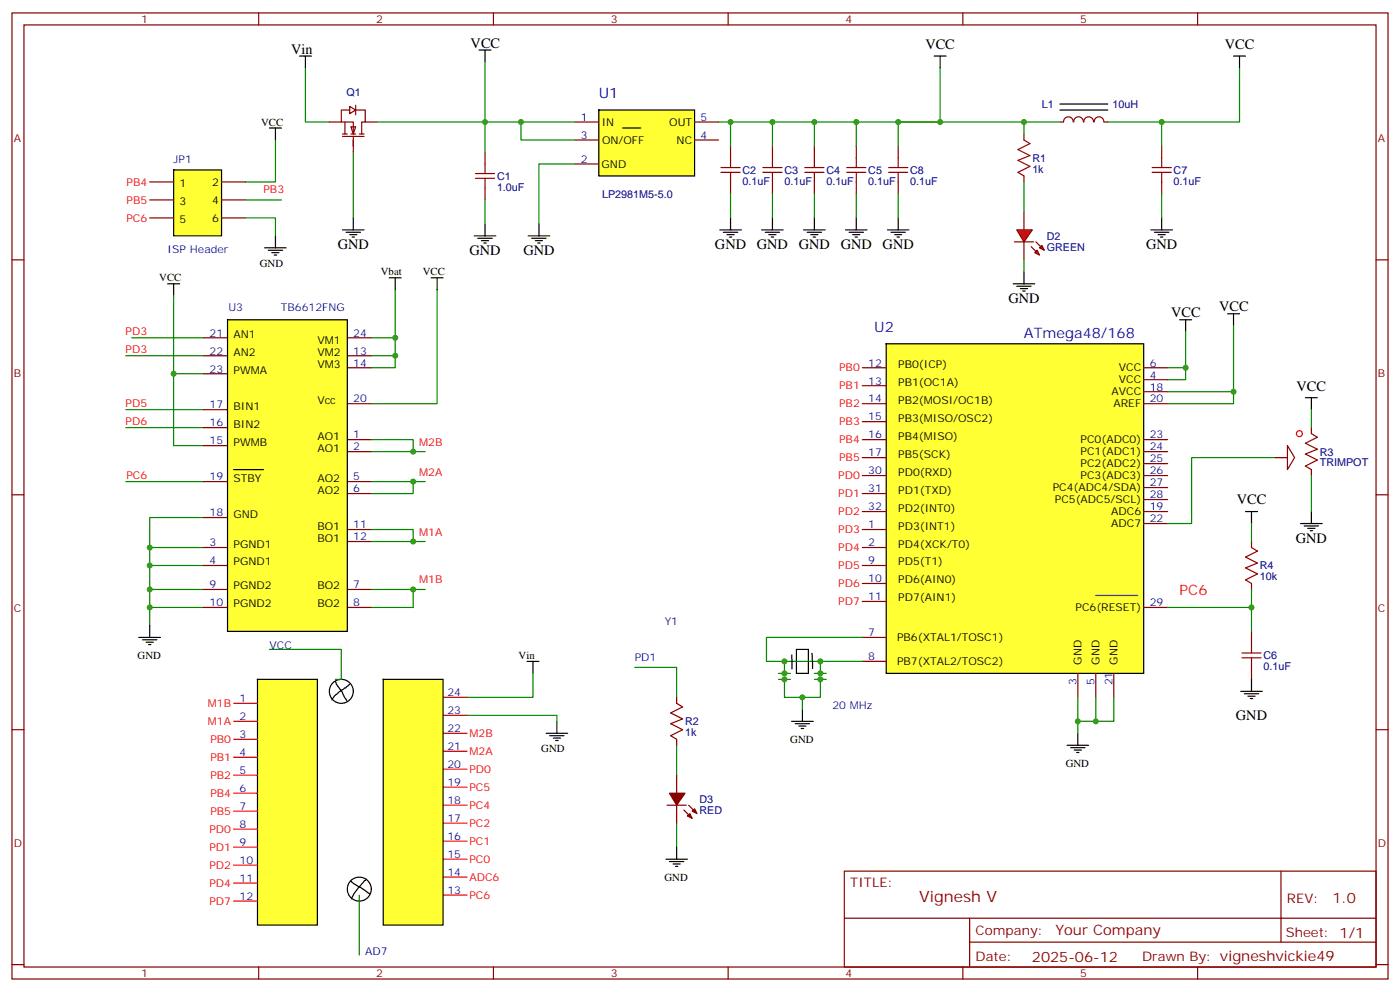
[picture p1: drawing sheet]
<svg xmlns="http://www.w3.org/2000/svg" width="412mm" height="292mm" viewBox="0 0 412 292" stroke-linecap="round" stroke-linejoin="round" font-family="sans-serif">
<g fill="none" stroke="#870000" stroke-width=".35">
<path d="M3.5 3.8h405.4v284.3h-405.4zM7.1 7.3h398.2v277.3h-398.2zM76.2 3.8v3.5M145.3 3.8v3.5M214.5 3.8v3.5M283.6 3.8v3.5M352.8 3.8v3.5M3.5 76.5h3.6M405.3 76.5h3.6M3.5 145.6h3.6M405.3 145.6h3.6M3.5 214.8h3.6"/>
<path d="M405.3 214.8h3.6M248.7 256.4h156.6v28.2h-156.6zM377.3 256.4v20.9M248.7 270.2h156.5M285.6 277.3h119.6M285.6 270.2v14.2M3.5 283.9h3.6M76.2 284.6v3.5M145.3 284.6v3.5M214.5 284.6v3.5M283.6 284.6v3.5M352.8 284.6v3.5"/>
<path d="M405.3 283.9h3.6"/>
</g>
<path d="M75.8 200h17.7v72.3h-17.7z" fill="#ff3" stroke="#000" stroke-width=".35"/>
<g fill="none" stroke="#f00" stroke-width=".35">
<path d="M68.8 207h7M68.8 212.3h7M68.8 217.6h7M130.5 205.2h7.1M130.5 210.5h7.1M130.5 215.8h7.1M68.8 222.9h7M68.8 228.2h7M68.8 233.5h7M68.8 238.8h7M130.5 221.1h7.1M130.5 226.4h7.1"/>
<path d="M130.5 231.7h7.1M130.5 237h7.1M68.8 244.1h7M68.8 249.3h7M68.8 254.6h7M68.8 259.9h7M130.5 242.3h7.1M130.5 247.6h7.1M130.5 252.9h7.1M130.5 258.2h7.1M68.8 265.2h7M130.5 263.5h7.1"/>
</g>
<path d="M112.9 200h17.6v72.3h-17.6z" fill="#ff3" stroke="#000" stroke-width=".35"/>
<g fill="none" stroke="#000" stroke-width=".35">
<path d="M49.4 83.5h3.5M51.2 83.5v3.6M114.7 81.8h3.5M116.4 81.8v3.5M127 81.8h3.5M128.8 81.8v3.5M68.8 140h8.8M40.9 187.6h6.4M42 188.3h4.2M43 189h2.2M43.7 189.7h.7M44.1 184.1v3.5"/>
<path d="M155.2 194.7h3.5M157 194.7v3.5M160.9 215.8h6.3M161.9 216.5h4.3M163 217.2h2.1M163.7 217.9h.7M164 212.3v3.5"/>
</g>
<g fill="none" stroke="#008700" stroke-width=".35">
<path d="M38.8 99.4h21.2M51.2 87.1v22.9h8.8M109.4 99.4h7M116.4 85.3v22.9h-7M128.8 85.3v33.5h-19.4M37 104.7h23M51.2 110v21.2h8.8M109.4 104.7h7M37 125.9h23M37 120.6h23M109.4 129.4h12.3v3.5M109.4 132.9h15.8"/>
<path d="M37 141.7h23M60 152.3h-15.9v31.8M109.4 155.9h12.3v3.5M109.4 141.7h15.8M109.4 159.4h15.8M121.7 141.7v3.6h-12.3M44.1 173.5h15.9M44.1 178.8h15.9M44.1 166.4h15.9M44.1 161.1h15.9M109.4 173.5h12.3v5.3h-12.3M121.7 173.5h3.5"/>
<path d="M157 198.2v7h-19.4M137.6 210.5h26.4v1.8"/>
</g>
<g fill="none" stroke="#870000" stroke-width=".35">
<path d="M60 99.4h7M102.3 99.4h7.1M60 104.7h7M60 110h7M102.3 118.8h7.1M102.3 108.2h7.1M102.3 104.7h7.1M60 131.2h7M60 125.9h7M60 120.6h7M102.3 132.9h7.1M102.3 129.4h7.1"/>
<path d="M60 141.7h7M60 152.3h7M102.3 159.4h7.1M102.3 155.9h7.1M102.3 145.3h7.1M102.3 141.7h7.1M60 178.8h7M60 173.5h7M60 166.4h7M60 161.1h7M102.3 178.8h7.1M102.3 173.5h7.1"/>
</g>
<g fill="#ff3" stroke="#000" stroke-width=".35">
<path d="M67 94.1h35.3v91.7h-35.3z"/>
<path d="M51.2 50h14.1v19.4h-14.1z"/>
</g>
<path d="M44.1 53.6h7.1M44.1 58.8h7.1M65.3 53.6h7M65.3 58.8h7M44.1 64.1h7.1M65.3 64.1h7M199.3 205.2v1.8l1.8 1.1-3.5 1.7 3.5 1.8-3.5 1.4 3.5 1.8-3.5 1.7 1.7 1.1v1.8M199.3 228.2v5.3M199.3 237v5.3" fill="none" stroke="#870000" stroke-width=".35"/>
<path d="M72.3 58.8h10.6M81.1 41.2v12.4h-8.8M72.3 64.1h8.8v5.3M187 196.4h12.3v8.8M199.3 219.4v8.8M199.3 242.3v7" fill="none" stroke="#008700" stroke-width=".35"/>
<path d="M79.4 37.7h3.5M81.1 37.7v3.5M78 73h6.3M79 73.7h4.3M80.1 74.4h2.1M80.8 75.1h.7M81.1 69.4v3.6M196.1 252.9h6.4M197.2 253.6h4.2M198.3 254.3h2.1M199 255h.7M199.3 249.3v3.6" fill="none" stroke="#000" stroke-width=".35"/>
<g fill="#870000" stroke="#870000" stroke-width=".35">
<path d="M197.2 233.5h4.6l-2.5 3.5z"/>
<path d="M196.5 237h5.6z"/>
<path d="M202.8 237l1.5 1.4z"/>
<path d="M201.4 238.4l1.4 1.4z"/>
<path d="M203.9 238.8l.7-.7 .7 1.4z"/>
<path d="M202.5 240.2l.7-.7 .7 1.4z"/>
</g>
<path d="M261.1 101.2h75.8v97h-75.8z" fill="#ff3" stroke="#000" stroke-width=".35"/>
<g fill="none" stroke="#870000" stroke-width=".35">
<path d="M254 108.2h7.1M254 113.5h7.1M254 118.8h7.1M336.9 108.2h7.1M336.9 118.8h7.1M336.9 111.8h7.1M336.9 115.3h7.1M254 124.1h7.1M254 129.4h7.1M254 134.7h7.1M254 140h7.1M336.9 129.4h7.1"/>
<path d="M336.9 140h7.1M336.9 132.9h7.1M336.9 136.5h7.1M386.3 125.9v1.7M386.3 138.2v1.8M254 145.3h7.1M254 150.6h7.1M254 155.9h7.1M336.9 150.6h7.1M336.9 143.5h7.1M336.9 147h7.1M336.9 154.1h7.1"/>
<path d="M368.7 159.4v1.7M254 161.1h7.1M254 166.4h7.1M254 171.7h7.1M254 177h7.1M336.9 178.8h7.1M368.7 171.7v1.8M254 194.7h7.1M254 187.6h7.1M317.5 198.2v7M322.8 198.2v7M328.1 198.2v7"/>
<path d="M368.7 185.8v3.6M368.7 196.4v3.6"/>
</g>
<g fill="none" stroke="#008700" stroke-width=".35">
<path d="M349.2 97.6v10.6h-5.2M363.4 95.9v22.9h-19.4M344 115.3h19.4M349.2 108.2v3.6h-5.2M375.7 134.7h-24.7v19.4h-7M386.3 120.6v5.3M386.3 140v10.6M368.7 154.1v5.3M368.7 173.5v5.3h-24.7M368.7 178.8v7M79.4 191.1h21.1v8.9h-1.7M229.3 198.2h3.5"/>
<path d="M229.3 200h3.5M231.1 200v5.2h5.3M231.1 194.7h10.6M239.9 198.2h3.5M239.9 200h3.5M241.7 200v5.2h-5.3v3.6M254 187.6h-28.2v7.1h5.3v3.5M254 194.7h-12.3v3.5M317.5 205.2v10.6M322.8 205.2v7.1M328.1 205.2v7.1h-10.6M105.8 263.5v17.6"/>
</g>
<g fill="none" stroke="#000" stroke-width=".35">
<path d="M347.5 94.1h3.5M349.2 94.1v3.5M361.6 92.4h3.5M363.4 92.4v3.5M384.5 117.1h3.6M386.3 117.1v3.5M68.8 138.2h8.8M366.9 150.6h3.5M368.7 150.6v3.5M383.1 154.1h6.4M384.2 154.8h4.2M385.2 155.5h2.1"/>
<path d="M385.9 156.2h.7M386.3 150.6v3.5M233.2 192.8l.1 4.1M234.6 191.1h3.5v7.1h-3.5zM239.2 192.3l.2 4.5M368.7 200v3.5M98.9 200.6l.1 .8 1.4 1.6 1.8 3.3M103 201.5l-4.1 2.9-1.2 1.6M233.2 212.3h6.3M234.2 213h4.3M235.3 213.7h2.1M236 214.4h.7"/>
<path d="M236.4 208.8v3.5M314.3 219.4h6.4M317.5 215.8v3.6M365.5 203.5h6.3M366.5 204.2h4.3M367.6 204.9h2.1M368.3 205.6h.7M315.4 220.1h4.2M316.4 220.8h2.2M317.1 221.5h.8M103.3 259.4l1.8 1.3 1.2 .5 2.6 1.9M108 258.8l-.7 .5-1.8 2-1.3 1.8-.6 1.5"/>
<circle cx="100.5" cy="203.5" r="3.5"/>
<circle cx="105.8" cy="261.7" r="3.5"/>
</g>
<path d="M322.8 175.3h12.3" fill="none" stroke="#009" stroke-width=".35"/>
<path d="M386.3 127.6l1.8 1.1-3.6 1.8 3.6 1.7-3.6 1.4 3.6 1.8-3.6 1.8 1.8 1M368.7 161.1l1.7 1.1-3.5 1.8 3.5 1.7-3.5 1.4 3.5 1.8-3.5 1.8 1.8 1M365.8 192.2h5.7M365.8 193.6h5.7M368.7 189.4v2.8M368.7 193.6v2.8" fill="none" stroke="#a10000" stroke-width=".35"/>
<circle cx="382.8" cy="127.6" r=".88" fill="none" stroke="#f00" stroke-width=".35"/>
<path d="M375.7 134.7h3.5M379.2 131.2l2.2 3.5-2.2 3.5z" fill="none" stroke="#900" stroke-width=".35"/>
<path d="M176.4 32.4h28.2v19.4h-28.2z" fill="#ff3" stroke="#000" stroke-width=".35"/>
<path d="M169.3 35.9h7.1M204.6 35.9h7.1M142.9 44.7v3.6M142.9 55.3v3.5M169.3 41.2h7.1M169.3 48.3h7.1M204.6 41.2h7.1" fill="none" stroke="#870000" stroke-width=".35"/>
<g fill="none" stroke="#000" stroke-width=".35">
<path d="M88.2 16.5h3.5M90 16.5v3.5M141.1 14.7h3.5M142.9 14.7v3.6M183.4 37.7h5.3M100.9 67.7h6.3M102 68.4h4.2M103 69.1h2.1M103.7 69.8h.7M104.1 64.1v3.6M139.7 69.4h6.3M140.8 70.1h4.2"/>
<path d="M141.8 70.8h2.1M142.5 71.5h.7M142.9 65.9v3.5M155.6 69.4h6.3M156.6 70.1h4.3M157.7 70.8h2.1M158.4 71.5h.7M158.7 65.9v3.5"/>
</g>
<path d="M142.9 18.3v26.4M90 20v15.9h7M142.9 35.9h26.4M153.5 35.9v5.3h15.8M104.1 44.7v19.4M142.9 58.8v7.1M169.3 48.3h-10.6v17.6" fill="none" stroke="#008700" stroke-width=".35"/>
<path d="M140.1 51.1h5.6M140.1 52.5h5.6M142.9 48.3v2.8M142.9 52.5v2.8" fill="none" stroke="#a10000" stroke-width=".35"/>
<g fill="#fff" stroke="#870000" stroke-width=".35">
<path d="M103.4 37.3h1.4l-.7 2.1z"/>
<path d="M103 31.3l1.8 1.1-1.8 1z"/>
</g>
<g fill="none" stroke="#870000" stroke-width=".35">
<path d="M97 35.9h3.5M100.9 39.4h1.4M101.6 35.9v3.5M103 32.4h-2.5v3.5h3.6v3.5M103.4 39.4h1.4M104.8 32.4h2.8v3.5h-1.1v3.5M104.8 31v2.8M105.8 39.4h1.4M107.6 35.9h3.5M301.6 39.4v1.8M100.9 40.1h6.3M104.1 40.1v4.6"/>
<path d="M215.2 43v3.5M215.2 53.6v3.5M227.5 43v3.5M227.5 53.6v3.5M239.9 43v3.5M239.9 53.6v3.5M252.2 43v3.5M252.2 53.6v3.5M264.6 43v3.5M264.6 53.6v3.5M301.6 51.8v1.8"/>
</g>
<path d="M111.1 35.9h31.8M211.7 35.9h65.2M215.2 35.9v7.1M227.5 35.9v7.1M239.9 35.9v7.1M252.2 35.9v7.1M276.9 20v15.9h-12.3v7.1M215.2 57.1v7M227.5 57.1v7M239.9 57.1v7M252.2 57.1v7M264.6 57.1v7" fill="none" stroke="#008700" stroke-width=".35"/>
<g fill="none" stroke="#000" stroke-width=".35">
<path d="M275.2 16.5h3.5M276.9 16.5v3.5M212 67.7h6.4M213.1 68.4h4.2M214.1 69.1h2.2M214.8 69.8h.7M215.2 64.1v3.6M224.4 67.7h6.3M225.4 68.4h4.3M226.5 69.1h2.1M227.2 69.8h.7M227.5 64.1v3.6"/>
<path d="M236.7 67.7h6.4M237.8 68.4h4.2M238.8 69.1h2.1M239.5 69.8h.7M239.9 64.1v3.6M249.1 67.7h6.3M250.1 68.4h4.3M251.2 69.1h2.1M251.9 69.8h.7M252.2 64.1v3.6M261.4 67.7h6.4M262.5 68.4h4.2"/>
<path d="M263.5 69.1h2.1M264.2 69.8h.7M264.6 64.1v3.6"/>
</g>
<g fill="none" stroke="#a10000" stroke-width=".35">
<path d="M212.4 49.3h5.6M212.4 50.7h5.6M215.2 46.5v2.8M215.2 50.7v2.9M224.7 49.3h5.7M224.7 50.7h5.7M227.5 46.5v2.8M227.5 50.7v2.9M237.1 49.3h5.6M237.1 50.7h5.6M239.9 46.5v2.8M239.9 50.7v2.9"/>
<path d="M249.4 49.3h5.7M249.4 50.7h5.7M252.2 46.5v2.8M252.2 50.7v2.9M261.8 49.3h5.6M261.8 50.7h5.6M264.6 46.5v2.8M264.6 50.7v2.9M301.6 41.2l1.8 1.1-3.5 1.7 3.5 1.8-3.5 1.4 3.5 1.8-3.5 1.7 1.7 1.1"/>
</g>
<g fill="#f00" stroke="#870000" stroke-width=".35">
<path d="M299.5 67.7h4.6l-2.5 3.5z"/>
<path d="M298.8 71.2h5.6z"/>
</g>
<g fill="#870000" stroke="#870000" stroke-width=".35">
<path d="M305.2 71.2l1.4 1.4z"/>
<path d="M303.7 72.6l1.5 1.4z"/>
</g>
<g fill="#f00" stroke="#870000" stroke-width=".35">
<path d="M306.2 73l.7-.8 .7 1.5z"/>
<path d="M304.8 74.4l.7-.7 .7 1.4z"/>
</g>
<path d="M312.2 35.9h1.1M313.3 35.9a1.41 1.41 0 0 1 1.4-1.5 1.41 1.41 0 0 1 1.4 1.5M316.3 35.9a1.41 1.41 0 0 1 1.4-1.5 1.41 1.41 0 0 1 1.4 1.5M319.3 35.9a1.41 1.41 0 0 1 1.4-1.5 1.41 1.41 0 0 1 1.4 1.5M322.3 35.9a1.41 1.41 0 0 1 1.4-1.5 1.41 1.41 0 0 1 1.4 1.5M325.3 35.9h1M342.2 43v3.5M342.2 53.6v3.5M301.6 62.4v5.3M301.6 71.2v5.3" fill="none" stroke="#870000" stroke-width=".35"/>
<path d="M276.9 35.9h24.7v3.5M301.6 35.9h10.6M326.3 35.9h15.9v7.1M365.1 20v15.9h-22.9M301.6 53.6v8.8M342.2 57.1v7M301.6 76.5v3.5" fill="none" stroke="#008700" stroke-width=".35"/>
<g fill="none" stroke="#000" stroke-width=".35">
<path d="M363.4 16.5h3.5M365.1 16.5v3.5M312.2 32.4h14.1M312.2 30.6h14.1M339 67.7h6.4M340.1 68.4h4.2M341.1 69.1h2.2M341.8 69.8h.7M342.2 64.1v3.6M298.4 83.5h6.4M299.5 84.2h4.2M300.6 84.9h2.1"/>
<path d="M301.3 85.7h.7M301.6 80v3.5"/>
</g>
<path d="M339.4 49.3h5.6M339.4 50.7h5.6M342.2 46.5v2.8M342.2 50.7v2.9" fill="none" stroke="#a10000" stroke-width=".35"/>
<g fill="#390">
<circle cx="116.4" cy="99.4" r=".88"/>
<circle cx="116.4" cy="104.7" r=".88"/>
<circle cx="121.7" cy="132.9" r=".88"/>
<circle cx="121.7" cy="141.7" r=".88"/>
<circle cx="121.7" cy="159.4" r=".88"/>
<circle cx="121.7" cy="173.5" r=".88"/>
<circle cx="44.1" cy="178.8" r=".88"/>
<circle cx="44.1" cy="173.5" r=".88"/>
<circle cx="44.1" cy="166.4" r=".88"/>
<circle cx="44.1" cy="161.1" r=".88"/>
<circle cx="51.2" cy="110" r=".88"/>
<circle cx="236.4" cy="205.2" r=".88"/>
<circle cx="231.1" cy="198.2" r=".88"/>
<circle cx="241.7" cy="198.2" r=".88"/>
<circle cx="231.1" cy="200" r=".88"/>
<circle cx="241.7" cy="200" r=".88"/>
<circle cx="231.1" cy="194.7" r=".88"/>
<circle cx="241.7" cy="194.7" r=".88"/>
<circle cx="317.5" cy="212.3" r=".88"/>
<circle cx="322.8" cy="212.3" r=".88"/>
<circle cx="349.3" cy="108.2" r=".88"/>
<circle cx="363.4" cy="115.3" r=".88"/>
<circle cx="368.7" cy="178.8" r=".88"/>
<circle cx="142.9" cy="35.9" r=".88"/>
<circle cx="153.5" cy="35.9" r=".88"/>
<circle cx="264.6" cy="35.9" r=".88"/>
<circle cx="215.2" cy="35.9" r=".88"/>
<circle cx="227.5" cy="35.9" r=".88"/>
<circle cx="239.9" cy="35.9" r=".88"/>
<circle cx="252.2" cy="35.9" r=".88"/>
<circle cx="276.9" cy="35.9" r=".88"/>
<circle cx="301.6" cy="35.9" r=".88"/>
<circle cx="342.2" cy="35.9" r=".88"/>
</g>
<text font-size="4.6" fill="#800" x="270.8" y="265.4">Vignesh V</text>
<g font-size="4.2">
<text x="85.7" y="15.8">Vin</text>
<text x="138.6" y="14">VCC</text>
<text x="272.6" y="14.4">VCC</text>
<text x="360.8" y="14.4">VCC</text>
<text x="99.5" y="73.3">GND</text>
<text x="138.3" y="75.1">GND</text>
<text x="154.2" y="75.1">GND</text>
<text x="210.6" y="73.3">GND</text>
<text x="223" y="73.3">GND</text>
<text x="235.3" y="73.3">GND</text>
<text x="247.6" y="73.3">GND</text>
<text x="260" y="73.3">GND</text>
<text x="337.6" y="73.3">GND</text>
<text x="297" y="89.2">GND</text>
<text x="345" y="93.4">VCC</text>
<text x="359.1" y="91.7">VCC</text>
<text x="381.9" y="114.9">VCC</text>
<text x="364.3" y="148.4">VCC</text>
<text x="381.7" y="159.7">GND</text>
<text x="364.1" y="211.9">GND</text>
</g>
<g font-size="4.2" fill="#00f">
<text x="176.4" y="28.9">U1</text>
<text x="257.5" y="97.6">U2</text>
<text x="301.6" y="99.4">ATmega48/168</text>
</g>
<text font-size="4.2" fill="#f00" x="347.5" y="175.3">PC6</text>
<g font-size="4.2" fill="#800">
<text x="392.5" y="265.7">1.0</text>
<text x="310.9" y="275.2">Your Company</text>
<text x="304" y="283">2025-06-12</text>
</g>
<g font-size="3.9" fill="#800">
<text x="250.5" y="261">TITLE:</text>
<text x="379.1" y="265.7">REV:</text>
<text x="287.4" y="275.2">Company:</text>
<text x="378.7" y="275.8">Sheet: 1/1</text>
<text x="287.4" y="282.9">Date:</text>
<text x="336.4" y="282.9">Drawn By: vigneshvickie49</text>
</g>
<g font-size="3.2" fill="#800">
<text x="41.6" y="6.8">1</text>
<text x="110.8" y="6.8">2</text>
<text x="179.9" y="6.8">3</text>
<text x="249.1" y="6.8">4</text>
<text x="318.2" y="6.8">5</text>
<text x="4.1" y="41.9">A</text>
<text x="405.9" y="41.9">A</text>
<text x="4.1" y="111.1">B</text>
<text x="405.9" y="111.1">B</text>
<text x="4.1" y="180.2">C</text>
<text x="405.9" y="180.2">C</text>
<text x="4.1" y="249.3">D</text>
<text x="405.9" y="249.3">D</text>
<text x="41.6" y="287.6">1</text>
<text x="110.8" y="287.6">2</text>
<text x="179.9" y="287.6">3</text>
<text x="249.1" y="287.6">4</text>
<text x="318.2" y="287.6">5</text>
</g>
<g font-size="3.2" fill="#000080">
<text x="102" y="28.3">Q1</text>
<text x="306.9" y="31.8">L1</text>
<text x="327.7" y="31.8">10uH</text>
<text x="304.1" y="47.6">R1</text>
<text x="146.4" y="52.9">C1</text>
<text x="218.7" y="51.2">C2</text>
<text x="231.1" y="51.2">C3</text>
<text x="243.4" y="51.2">C4</text>
<text x="255.8" y="51.2">C5</text>
<text x="268.1" y="51.2">C8</text>
<text x="304.1" y="50.9">1k</text>
<text x="345.7" y="51.2">C7</text>
<text x="146.4" y="56.1">1.0uF</text>
<text x="177.4" y="58.3">LP2981M5-5.0</text>
<text x="218.7" y="54.3">0.1uF</text>
<text x="231.1" y="54.3">0.1uF</text>
<text x="243.4" y="54.3">0.1uF</text>
<text x="255.8" y="54.3">0.1uF</text>
<text x="268.1" y="54.3">0.1uF</text>
<text x="345.7" y="54.4">0.1uF</text>
<text x="308.3" y="70.6">D2</text>
<text x="308.3" y="73.8">GREEN</text>
<text x="388.8" y="137.2">TRIMPOT</text>
<text x="388.8" y="134.1">R3</text>
<text x="371.1" y="167.6">R4</text>
<text x="371.1" y="170.8">10k</text>
<text x="372.2" y="197.3">0.1uF</text>
<text x="372.2" y="194">C6</text>
<text x="201.8" y="213.5">R2</text>
<text x="201.8" y="216.6">1k</text>
<text x="206" y="239.5">RED</text>
<text x="206" y="236.4">D3</text>
</g>
<g font-size="3.2" fill="#00f">
<text x="171.1" y="35.6">1</text>
<text x="206.4" y="35.6">5</text>
<text x="171.1" y="40.9">3</text>
<text x="206.4" y="40.9">4</text>
<text x="51.2" y="47.9">JP1</text>
<text x="171.1" y="47.9">2</text>
<text x="49.4" y="74.4">ISP Header</text>
<text x="67.3" y="91.7">U3</text>
<text x="82.7" y="91.7">TB6612FNG</text>
<text x="61.7" y="99.1">21</text>
<text x="104.1" y="99.1">24</text>
<text x="61.7" y="104.4">22</text>
<text x="104.1" y="107.9">14</text>
<text x="104.1" y="104.4">13</text>
<text x="255.8" y="107.9">12</text>
<text x="338.7" y="107.9">6</text>
<text x="61.7" y="109.6">23</text>
<text x="255.8" y="113.2">13</text>
<text x="338.7" y="111.4">4</text>
<text x="104.1" y="118.5">20</text>
<text x="255.8" y="118.5">14</text>
<text x="338.7" y="114.9">18</text>
<text x="338.7" y="118.5">20</text>
<text x="61.7" y="125.5">16</text>
<text x="61.7" y="120.2">17</text>
<text x="255.8" y="123.8">15</text>
<text x="61.7" y="130.8">15</text>
<text x="104.1" y="129">1</text>
<text x="255.8" y="129">16</text>
<text x="338.7" y="129">23</text>
<text x="104.1" y="132.6">2</text>
<text x="255.8" y="134.3">17</text>
<text x="338.7" y="132.6">24</text>
<text x="338.7" y="136.1">25</text>
<text x="61.7" y="141.4">19</text>
<text x="104.1" y="141.4">5</text>
<text x="255.8" y="139.6">30</text>
<text x="338.7" y="139.6">26</text>
<text x="338.7" y="143.2">27</text>
<text x="104.1" y="144.9">6</text>
<text x="255.8" y="144.9">31</text>
<text x="338.7" y="146.7">28</text>
<text x="61.7" y="152">18</text>
<text x="104.1" y="155.5">11</text>
<text x="255.8" y="150.2">32</text>
<text x="255.8" y="155.5">1</text>
<text x="338.7" y="150.2">19</text>
<text x="338.7" y="153.7">22</text>
<text x="61.7" y="160.8">3</text>
<text x="104.1" y="159">12</text>
<text x="255.8" y="160.8">2</text>
<text x="61.7" y="166.1">4</text>
<text x="255.8" y="166.1">9</text>
<text x="61.7" y="173.1">9</text>
<text x="104.1" y="173.1">7</text>
<text x="255.8" y="171.4">10</text>
<text x="61.7" y="178.4">10</text>
<text x="94.9" y="179.8">BO2</text>
<text x="94.9" y="174.6">BO2</text>
<text x="104.1" y="178.4">8</text>
<text x="255.8" y="176.7">11</text>
<text x="338.7" y="178.4">29</text>
<text x="195.8" y="184.1">Y1</text>
<text x="79.4" y="191.1">VCC</text>
<text x="255.8" y="187.3">7</text>
<text x="187" y="194.7">PD1</text>
<text x="255.8" y="194.3">8</text>
<text x="317.1" y="201.7" transform="rotate(-90 317.1 201.7)">3</text>
<text x="322.4" y="201.7" transform="rotate(-90 322.4 201.7)">5</text>
<text x="327.7" y="201.7" transform="rotate(-90 327.7 201.7)">21</text>
<text x="70.6" y="206.7">1</text>
<text x="131.8" y="204.9">24</text>
<text x="245.2" y="208.8">20 MHz</text>
<text x="70.6" y="211.9">2</text>
<text x="131.8" y="210.2">23</text>
<text x="131.8" y="215.5">22</text>
<text x="70.6" y="217.2">3</text>
<text x="131.8" y="220.8">21</text>
<text x="70.6" y="222.5">4</text>
<text x="70.6" y="227.8">5</text>
<text x="131.8" y="226.1">20</text>
<text x="70.6" y="233.1">6</text>
<text x="131.8" y="231.4">19</text>
<text x="70.6" y="238.4">7</text>
<text x="131.8" y="236.6">18</text>
<text x="70.6" y="243.7">8</text>
<text x="131.8" y="241.9">17</text>
<text x="70.6" y="249">9</text>
<text x="131.8" y="247.2">16</text>
<text x="70.6" y="254.3">10</text>
<text x="131.8" y="252.5">15</text>
<text x="131.8" y="257.8">14</text>
<text x="70.6" y="259.6">11</text>
<text x="131.8" y="263.1">13</text>
<text x="70.6" y="264.9">12</text>
<text x="107.6" y="281.1">AD7</text>
</g>
<g font-size="3.2">
<text x="76.9" y="37">VCC</text>
<text x="177.3" y="37">IN</text>
<text x="197.1" y="37">OUT</text>
<text x="177.3" y="42.3">ON/OFF</text>
<text x="199.3" y="42.3">NC</text>
<text x="177.2" y="49.3">GND</text>
<text x="52.9" y="55">1</text>
<text x="62.5" y="59.9">4</text>
<text x="62.5" y="54.6">2</text>
<text x="52.9" y="60.3">3</text>
<text x="52.9" y="65.5">5</text>
<text x="62.5" y="65.2">6</text>
<text x="46.9" y="82.8">VCC</text>
<text x="76.6" y="78.6">GND</text>
<text x="112.2" y="81.1">Vbat</text>
<text x="124.5" y="81.1">VCC</text>
<text x="68.8" y="101.2">AIN1</text>
<text x="68.8" y="99.4">AN1</text>
<text x="93.5" y="101.2">VM1</text>
<text x="94.7" y="100.5">VM1</text>
<text x="68.8" y="104.7">AIN2</text>
<text x="68.8" y="104.7">AN2</text>
<text x="93.5" y="104.7">VM2</text>
<text x="94.7" y="105.8">VM2</text>
<text x="68.8" y="110">PWMA</text>
<text x="93.5" y="108.2">VM3</text>
<text x="94.7" y="109.3">VM3</text>
<text x="264.6" y="113.5">PB1(OC1A)</text>
<text x="264.6" y="108.2">PB0(ICP)</text>
<text x="329.6" y="109.3">VCC</text>
<text x="329.6" y="112.8">VCC</text>
<text x="93.5" y="118.8">Vcc</text>
<text x="96.1" y="119.9">Vcc</text>
<text x="264.6" y="118.8">PB2(MOSI/OC1B)</text>
<text x="327.4" y="116.3">AVCC</text>
<text x="328" y="119.9">AREF</text>
<text x="68.8" y="125.9">BIN2</text>
<text x="68.8" y="120.6">BIN1</text>
<text x="264.6" y="124.1">PB3(MISO/OSC2)</text>
<text x="68.8" y="131.2">PWMB</text>
<text x="93.5" y="129.4">AO1</text>
<text x="94.9" y="130.5">AO1</text>
<text x="264.6" y="129.4">PB4(MISO)</text>
<text x="318.3" y="130.5">PC0(ADC0)</text>
<text x="93.5" y="132.9">AO1</text>
<text x="94.9" y="134">AO1</text>
<text x="264.6" y="134.7">PB5(SCK)</text>
<text x="318.3" y="134">PC1(ADC1)</text>
<text x="318.3" y="137.5">PC2(ADC2)</text>
<text x="68.8" y="143.5">STBY</text>
<text x="68.8" y="141.7">STBY</text>
<text x="93.5" y="141.7">AO2</text>
<text x="94.9" y="142.8">AO2</text>
<text x="264.6" y="140">PD0(RXD)</text>
<text x="318.3" y="141">PC3(ADC3)</text>
<text x="93.5" y="145.3">AO2</text>
<text x="94.9" y="146.3">AO2</text>
<text x="264.6" y="145.3">PD1(TXD)</text>
<text x="310.1" y="144.6">PC4(ADC4/SDA)</text>
<text x="310.7" y="148.1">PC5(ADC5/SCL)</text>
<text x="68.8" y="152.3">GND</text>
<text x="69.6" y="155.2">GND</text>
<text x="93.5" y="155.9">BO1</text>
<text x="264.6" y="155.9">PD3(INT1)</text>
<text x="264.6" y="150.6">PD2(INT0)</text>
<text x="327.4" y="151.6">ADC6</text>
<text x="327.4" y="155.2">ADC7</text>
<text x="68.8" y="161.1">PGND1</text>
<text x="93.5" y="159.4">BO1</text>
<text x="94.9" y="160.4">BO1</text>
<text x="94.9" y="156.9">BO1</text>
<text x="264.6" y="161.1">PD4(XCK/T0)</text>
<text x="68.8" y="166.4">PGND1</text>
<text x="69.2" y="167.5">PGND1</text>
<text x="69.2" y="162.2">PGND1</text>
<text x="264.6" y="166.4">PD5(T1)</text>
<text x="68.8" y="173.5">PGND2</text>
<text x="93.5" y="173.5">BO2</text>
<text x="264.6" y="171.7">PD6(AIN0)</text>
<text x="68.8" y="178.8">PGND2</text>
<text x="69.2" y="179.8">PGND1</text>
<text x="69.2" y="174.6">PGND2</text>
<text x="93.5" y="178.8">BO2</text>
<text x="264.6" y="177">PD7(AIN1)</text>
<text x="316.8" y="179.8">PC6(RESET)</text>
<text x="264.3" y="188.7">PB6(XTAL1/TOSC1)</text>
<text x="40.5" y="194">GND</text>
<text x="152.8" y="194">Vin</text>
<text x="264.3" y="195.7">PB7(XTAL2/TOSC2)</text>
<text x="318.6" y="195.6" transform="rotate(-90 318.6 195.6)">GND</text>
<text x="323.8" y="195.6" transform="rotate(-90 323.8 195.6)">GND</text>
<text x="329.1" y="195.6" transform="rotate(-90 329.1 195.6)">GND</text>
<text x="159.5" y="221.5">GND</text>
<text x="232.8" y="218.7">GND</text>
<text x="313.9" y="225.8">GND</text>
<text x="195.8" y="259.3">GND</text>
</g>
<g font-size="3.2" fill="#f00">
<text x="37.3" y="54.6">PB4</text>
<text x="37.3" y="59.9">PB5</text>
<text x="77.6" y="56.7">PB3</text>
<text x="37.2" y="65.2">PC6</text>
<text x="37" y="98.7">PD3</text>
<text x="37" y="104">PD3</text>
<text x="247.2" y="109.3">PB0</text>
<text x="37" y="119.9">PD5</text>
<text x="247.2" y="114.6">PB1</text>
<text x="247.2" y="119.9">PB2</text>
<text x="37" y="125.2">PD6</text>
<text x="247.2" y="125.2">PB3</text>
<text x="123.5" y="131.2">M2B</text>
<text x="247.2" y="130.5">PB4</text>
<text x="247.2" y="135.7">PB5</text>
<text x="37.2" y="141">PC6</text>
<text x="123.5" y="140">M2A</text>
<text x="246.9" y="141">PD0</text>
<text x="246.9" y="146.3">PD1</text>
<text x="246.9" y="151.6">PD2</text>
<text x="123.5" y="157.6">M1A</text>
<text x="246.9" y="156.9">PD3</text>
<text x="246.9" y="162.2">PD4</text>
<text x="246.9" y="167.5">PD5</text>
<text x="123.5" y="171.7">M1B</text>
<text x="246.9" y="172.8">PD6</text>
<text x="246.9" y="178.1">PD7</text>
<text x="61.2" y="208.1">M1B</text>
<text x="61.2" y="213.4">M1A</text>
<text x="62" y="218.7">PB0</text>
<text x="138.3" y="216.9">M2B</text>
<text x="62" y="223.9">PB1</text>
<text x="138.3" y="222.2">M2A</text>
<text x="138.3" y="227.5">PD0</text>
<text x="62" y="229.2">PB2</text>
<text x="138.3" y="232.8">PC5</text>
<text x="62" y="234.5">PB4</text>
<text x="62" y="239.8">PB5</text>
<text x="138.3" y="238.1">PC4</text>
<text x="61.7" y="245.1">PD0</text>
<text x="138.3" y="243.3">PC2</text>
<text x="61.7" y="250.4">PD1</text>
<text x="138.3" y="248.6">PC1</text>
<text x="61.7" y="255.7">PD2</text>
<text x="138.3" y="253.9">PC0</text>
<text x="61.7" y="261">PD4</text>
<text x="138.3" y="259.2">ADC6</text>
<text x="61.7" y="266.3">PD7</text>
<text x="138.3" y="264.5">PC6</text>
</g>
</svg>
